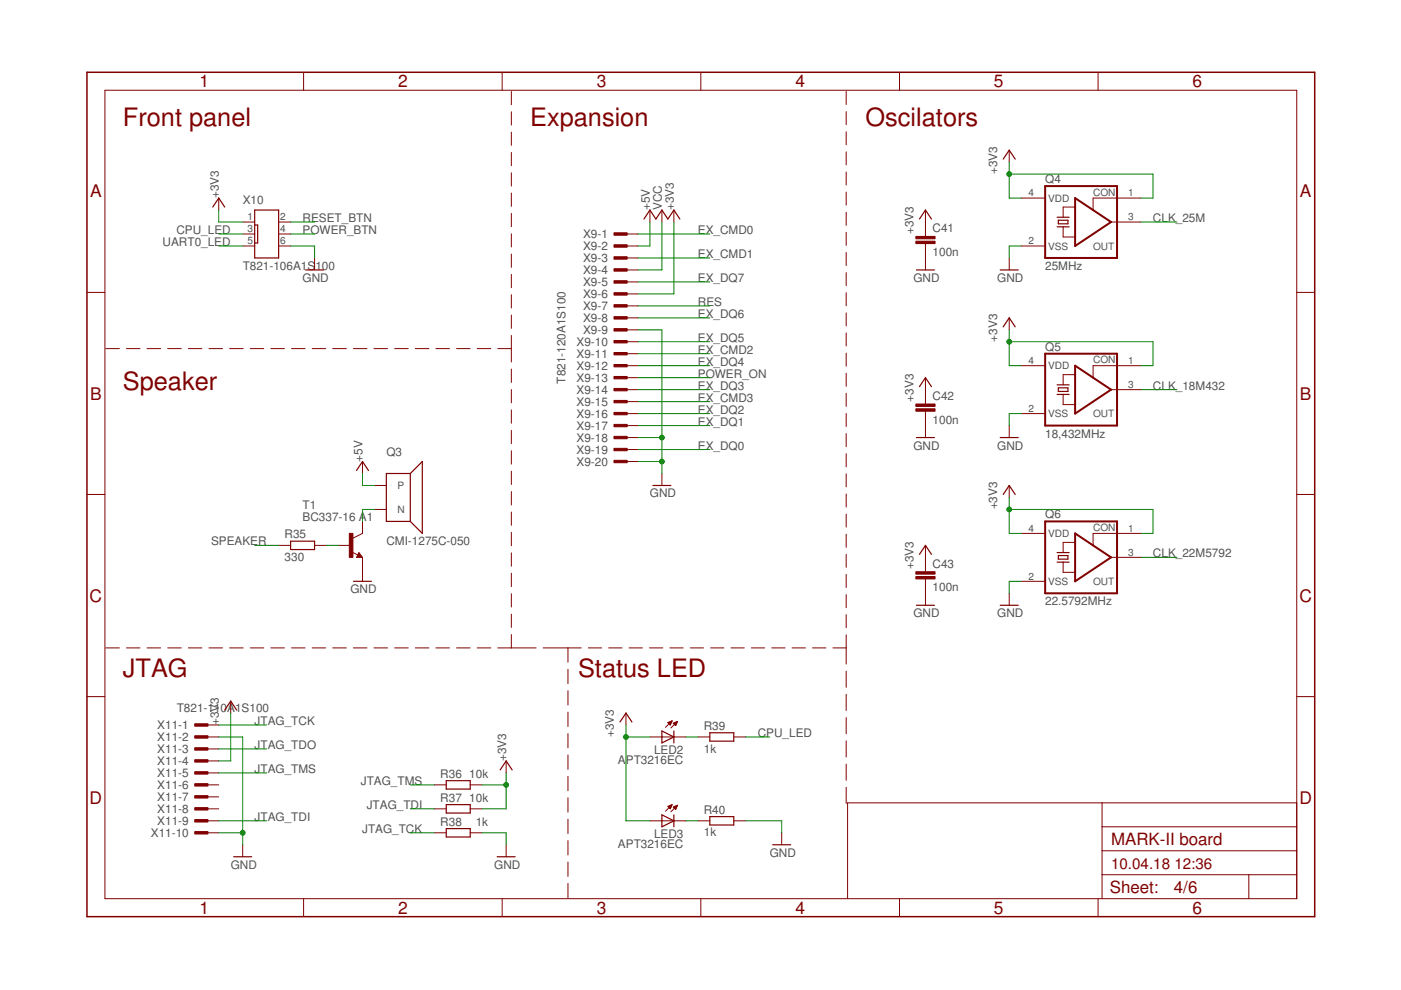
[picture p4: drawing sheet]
<svg xmlns="http://www.w3.org/2000/svg" width="297mm" height="210mm" viewBox="0 0 297 210" stroke-linecap="round" stroke-linejoin="round" font-family="sans-serif">
<g fill="none" stroke="#800000" stroke-width=".21">
<path d="M22.2 19.1h252.7v171.4h-252.7zM64.4 15.3v3.8M106.5 15.3v3.8M108.4 19.4v2.8M148.6 15.3v3.8M179.4 19.4v2.8M190.7 15.3v3.8M232.8 15.3v3.8M108.4 23.7v2.8M108.4 28v2.8M108.4 32.3v2.8M108.4 36.6v2.9"/>
<path d="M179.4 23.7v2.7M179.4 27.9v2.8M179.4 32.2v2.8M179.4 36.5v2.7M214 31.8v2.6M46.4 42v2.5M51.5 47.1h2.5M51.5 49.6h2.5M51.5 52.2h2.5M59.1 47.1h2.5M59.1 49.6h2.5M59.1 52.2h2.5"/>
<path d="M66.7 54.7v2.5M108.4 40.9v2.9M108.4 45.3v2.8M108.4 49.6v2.8M108.4 53.9v2.8M108.4 58.2v2.8M132.7 49.6h2.6M132.7 52.2h2.6M132.7 54.7h2.6M132.7 57.2h2.6M132.7 59.8h2.6M137.8 44.5v2.6"/>
<path d="M140.3 44.5v2.6M142.9 44.5v2.6M179.4 40.7v2.8M179.4 45v2.8M179.4 49.3v2.7M179.4 53.5v2.8M179.4 57.8v2.8M196.2 44.5v5.6M196.2 51.6v5.6M214 54.7v2.5M216.5 52.2h5.1M216.5 42h5.1"/>
<path d="M225.4 48.1v2.1h2.5M227.9 43.9h-2.5v2.2M235.6 47.1h6.3M241.9 42h-10.1v2.5M18.4 62h3.8M22.4 73.9h2.9M26.8 73.9h2.9M31.2 73.9h2.9M35.6 73.9h2.8M39.9 73.9h2.9M44.3 73.9h2.9M48.7 73.9h2.9"/>
<path d="M53.1 73.9h2.8M57.4 73.9h2.9M61.8 73.9h2.9M66.2 73.9h2.8M70.5 73.9h2.9M74.9 73.9h2.9M79.3 73.9h2.9M83.7 73.9h2.9M88.1 73.9h2.8M92.4 73.9h2.9M96.8 73.9h2.9M101.2 73.9h2.9"/>
<path d="M105.5 73.9h2.9M108.4 62.5v2.8M108.4 66.8v2.8M108.4 71.1v5.7M108.4 78.3v2.8M132.7 77.5h2.6M132.7 62.3h2.6M132.7 64.9h2.6M132.7 67.4h2.6M132.7 69.9h2.6M132.7 72.5h2.6M132.7 75h2.6"/>
<path d="M179.4 62.1v2.7M179.4 66.3v2.8M179.4 70.6v2.8M179.4 74.9v2.7M179.4 79.1v2.8M214 67.4v2.5M216.5 77.5h5.1M227.9 79.4h-2.5v2.2M241.9 77.5h-10.1v2.6M274.9 62h3.8M76.9 97.9v2.5M108.4 82.6v2.8"/>
<path d="M108.4 86.9v2.8M108.4 91.2v2.9M108.4 95.6v2.8M108.4 99.9v2.8M132.7 82.6h2.6M132.7 87.7h2.6M132.7 80.1h2.6M132.7 85.2h2.6M132.7 90.2h2.6M132.7 92.8h2.6M132.7 95.3h2.6M132.7 97.9h2.6"/>
<path d="M179.4 83.4v2.8M179.4 87.7v2.7M179.4 91.9v2.8M179.4 96.2v2.8M196.2 80.1v5.6M196.2 87.2v5.6M214 90.2v2.6M216.5 87.7h5.1M225.4 83.6v2.2h2.5M235.6 82.6h6.3M18.4 104.8h3.8M59.1 115.6h2.5"/>
<path d="M66.7 115.6h2.5M71.8 115.6h2.5M74.6 117.1l1.2 .6M76.1 117.2l.8 1h-1.3zM76.9 110.6v2.5l-2.1 1M76.9 118.2v5.1M79.4 102.9h2.5M79.4 108h2.5M108.4 104.2v2.9M108.4 108.6v2.8M108.4 112.9v2.8M108.4 117.2v2.9"/>
<path d="M140.3 100.4v2.5M179.4 100.5v2.7M179.4 104.7v2.8M179.4 109v2.8M179.4 113.3v2.7M179.4 117.5v2.8M196.2 115.6v5.6M214 102.9v2.6M216.5 113.1h5.1M225.4 119.2v2.1h2.5M227.9 115h-2.5v2.2M235.6 118.2h6.3"/>
<path d="M241.9 113.1h-10.1v2.5M274.9 104.8h3.8M22.4 137.4h2.9M26.8 137.4h2.9M31.2 137.4h2.9M35.6 137.4h2.8M39.9 137.4h2.9M44.3 137.4h2.9M48.7 137.4h2.9M53.1 137.4h2.8M57.4 137.4h2.9M61.8 137.4h2.9"/>
<path d="M66.2 137.4h2.8M70.5 137.4h2.9M74.9 137.4h2.9M79.3 137.4h2.9M83.7 137.4h2.9M88.1 137.4h2.8M92.4 137.4h2.9M96.8 137.4h2.9M101.2 137.4h2.9M105.5 137.4h8.2M108.4 121.5v2.9M108.4 125.9v2.8"/>
<path d="M108.4 130.2v2.8M108.4 134.5v2.9M115.2 137.4h8M120.4 137.4v3M124.7 137.4h2.9M129.1 137.4h2.8M133.4 137.4h2.8M137.7 137.4h2.8M142 137.4h2.8M146.3 137.4h2.9M150.7 137.4h2.8M155 137.4h2.8"/>
<path d="M159.3 137.4h2.8M163.6 137.4h2.9M167.9 137.4h2.9M172.3 137.4h2.8M176.6 137.4h2.8M179.4 121.8v2.8M179.4 126.1v2.7M179.4 130.3v2.8M179.4 134.6v6.2M196.2 122.7v5.6M214 125.8v2.5M216.5 123.3h5.1"/>
<path d="M18.4 147.7h3.8M43.8 156.3h2.6M43.8 153.7h2.6M43.8 158.8h2.6M48.9 148.7v2.5M120.4 141.9v3M120.4 146.5v3M120.4 151v3M120.4 155.5v3.1M132.7 151.2v2.5M137.8 156.3h7.6M141.6 153.2h.7"/>
<path d="M141.7 153.4h.6M141.9 153.5h.3M141.9 153.1h.5M142 153.6h.2M142.1 153.7h.1M142.2 153h.2M142.4 152.9h.1M142.5 152.8l-1.4 1.4M142.5 152.8l-.9 .4 .5 .5M142.5 152.8l-.4 .9M142.7 153.4h.8M142.7 153.3l.6 .5"/>
<path d="M142.9 153.5h.5M143 153.6h.4M143 153.2h.5M143.1 153.7h.2M143.2 153.8h.1M143.3 153.1h.3M143.6 153h.1M143.6 153l-1.4 1.3M143.6 153l-.9 .3M143.6 153l-.3 .8M148 156.3h2.5M155.6 156.3h2.5"/>
<path d="M179.4 142.3v3.4M179.4 147.2v3.4M179.4 152.1v3.5M179.4 157.1v3.4M274.9 147.7h3.8M43.8 166.4h2.6M43.8 171.5h2.6M43.8 176.6h2.6M43.8 174h2.6M43.8 161.3h2.6M43.8 163.9h2.6M43.8 169h2.6"/>
<path d="M51.5 179.1v2.6M92.1 166.4h2.5M92.1 171.5h2.5M92.1 176.6h2.5M99.7 166.4h2.5M99.7 171.5h2.5M99.7 176.6h2.5M107.3 161.3v2.6M107.3 179.1v2.6M120.4 160.1v3M120.4 164.6v3.1M120.4 169.1v3.1"/>
<path d="M120.4 173.7v3M120.4 178.2v3.1M137.8 174h7.6M141.6 171l.9-.4-.4 .9zM141.7 171.1h.6M141.7 171h.6M141.8 171.2h.4M141.9 171.3h.3M142 170.8h.4M142 171.4h.1M142.3 170.7h.2M142.5 170.6l-1.4 1.4"/>
<path d="M142.7 171.1l.9-.4-.3 .9zM142.8 171.2h.6M142.9 171.1h.6M142.9 171.3h.5M143.1 171.4h.2M143.1 171h.5M143.2 171.6h.1M143.4 170.8h.2M143.6 170.7l-1.4 1.4M148 174h2.5M155.6 174h2.5M165.7 176.6v2.5"/>
<path d="M179.4 162v3.4M179.4 166.9v3.4M233.7 170.2v20.3M233.7 175.3h41.2M274.9 170.2h-95.2v20.3M64.4 190.5v3.9M106.5 190.5v3.9M120.4 182.8v3M120.4 187.3v3.1M148.6 190.5v3.9M190.7 190.5v3.9M232.8 190.5v3.9"/>
<path d="M233.7 185.5h41.2M233.7 180.4h41.2M264.8 185.5v5"/>
</g>
<path d="M18.4 15.3h260.3v179.1h-260.3z" fill="none" stroke="#800000" stroke-width=".32"/>
<g fill="none" stroke="#800000" stroke-width=".25">
<path d="M212.7 33.7l1.3-1.9 1.2 1.9M45.1 43.9l1.3-1.9 1.2 1.9M54 44.5h5.1v10.2h-5.1zM54 47.7h.6v3.8h-.6M64.8 57.2h3.8M136.5 46.4l1.3-1.9 1.3 1.9 1.2-1.9 1.3 1.9 1.3-1.9 1.2 1.9M194.3 57.2h3.8M194.9 46.4l1.3-1.9 1.3 1.9M212.1 57.2h3.8M224.1 48.1h2.6M224.1 46.1h2.6M224.4 46.7h2v.8h-2z"/>
<path d="M212.7 69.3l1.3-1.9 1.2 1.9M75.6 99.8l1.3-1.9 1.2 1.9M194.3 92.8h3.8M194.9 82l1.3-1.9 1.3 1.9M212.1 92.8h3.8M224.1 83.6h2.6M224.1 81.6h2.6M224.4 82.2h2v.8h-2zM61.6 114.7h5.1v1.8h-5.1zM76.1 117.7l.1 .2h-.4l.3-.5 .5 .6h-.8M87 100.4v10.2M87 100.4h-5.1v10.2h5.1"/>
<path d="M87 100.4l2.5-2.5v15.2l-2.5-2.5M138.4 102.9h3.8M194.9 117.5l1.3-1.9 1.3 1.9M212.7 104.8l1.3-1.9 1.2 1.9M224.1 119.2h2.6M224.1 117.2h2.6M224.4 117.8h2v.8h-2zM75 123.3h3.7M194.3 128.3h3.8M212.1 128.3h3.8M47.6 150.6l1.3-1.9 1.3 1.9M131.4 153.1l1.3-1.9 1.3 1.9"/>
<path d="M140.3 155l2.6 1.3-2.6 1.2zM142.9 155v2.5M150.5 155.4h5.1v1.7h-5.1zM94.6 165.5h5.1v1.8h-5.1zM94.6 170.6h5.1v1.8h-5.1zM94.6 175.7h5.1v1.8h-5.1zM106 163.2l1.3-1.9 1.3 1.9M140.3 172.8l2.6 1.2-2.6 1.3zM142.9 172.8v2.5M150.5 173.1h5.1v1.8h-5.1zM163.8 179.1h3.8M49.6 181.7h3.8"/>
<path d="M105.4 181.7h3.8"/>
</g>
<path d="M221.6 39.5h15.2v15.2h-15.2zM227.9 42l7.7 5.1-7.7 5.1zM221.6 75h15.2v15.2h-15.2zM227.9 77.5l7.7 5.1-7.7 5.1zM221.6 110.6h15.2v15.2h-15.2zM227.9 113.1l7.7 5.1-7.7 5.1z" fill="none" stroke="#800000" stroke-width=".42"/>
<g fill="#800000" stroke="#800000" stroke-width=".21">
<path d="M74.1 113.1h.7v5.1h-.7z"/>
<path d="M194.2 86.7h4v.5h-4z"/>
<path d="M194.2 85.7h4v.5h-4z"/>
<path d="M194.2 51.1h4v.5h-4z"/>
<path d="M194.2 50.1h4v.5h-4z"/>
<path d="M194.2 122.2h4v.5h-4z"/>
<path d="M194.2 121.2h4v.5h-4z"/>
<path d="M130.2 49.4h2.8v.5h-2.8z"/>
<path d="M130.2 51.9h2.8v.5h-2.8z"/>
<path d="M130.2 54.4h2.8v.5h-2.8z"/>
<path d="M130.2 57h2.8v.5h-2.8z"/>
<path d="M130.2 59.5h2.8v.5h-2.8z"/>
<path d="M130.2 62.1h2.8v.5h-2.8z"/>
<path d="M130.2 64.6h2.8v.5h-2.8z"/>
<path d="M130.2 67.1h2.8v.5h-2.8z"/>
<path d="M130.2 69.7h2.8v.5h-2.8z"/>
<path d="M130.2 72.2h2.8v.5h-2.8z"/>
<path d="M130.2 74.7h2.8v.5h-2.8z"/>
<path d="M130.2 77.3h2.8v.5h-2.8z"/>
<path d="M130.2 79.8h2.8v.5h-2.8z"/>
<path d="M130.2 82.4h2.8v.5h-2.8z"/>
<path d="M130.2 84.9h2.8v.5h-2.8z"/>
<path d="M130.2 87.4h2.8v.5h-2.8z"/>
<path d="M130.2 90h2.8v.5h-2.8z"/>
<path d="M130.2 92.5h2.8v.5h-2.8z"/>
<path d="M130.2 95.1h2.8v.5h-2.8z"/>
<path d="M130.2 97.6h2.8v.5h-2.8z"/>
<path d="M41.3 153.5h2.8v.5h-2.8z"/>
<path d="M41.3 156h2.8v.5h-2.8z"/>
<path d="M41.3 158.5h2.8v.5h-2.8z"/>
<path d="M41.3 161.1h2.8v.5h-2.8z"/>
<path d="M41.3 163.6h2.8v.5h-2.8z"/>
<path d="M41.3 166.2h2.8v.5h-2.8z"/>
<path d="M41.3 168.7h2.8v.5h-2.8z"/>
<path d="M41.3 171.2h2.8v.5h-2.8z"/>
<path d="M41.3 173.8h2.8v.5h-2.8z"/>
<path d="M41.3 176.3h2.8v.5h-2.8z"/>
</g>
<g fill="none" stroke="#008000" stroke-width=".21">
<path d="M214 34.4v7.6h2.5M214 36.9h30.5v5.1h-2.6M46.4 52.2h5.1M46.4 44.5v2.6h5.1M46.4 49.6h5.1M61.6 52.2h5.1v2.5M61.6 47.1h5.1M61.6 49.6h5.1M135.3 59.8h15.2M135.3 49.6h15.2M135.3 54.7h15.2M137.8 47.1v5.1h-2.5"/>
<path d="M140.3 47.1v10.1h-5M142.9 47.1v15.2h-7.6M216.5 52.2h-2.5v2.5M241.9 47.1h7.6M135.3 69.9h5v30.5M135.3 77.5h15.2M135.3 72.5h15.2M135.3 67.4h15.2M135.3 75h15.2M135.3 64.9h15.2M214 69.9v7.6h2.5M214 72.5h30.5v5h-2.6"/>
<path d="M135.3 87.7h15.2M135.3 97.9h5M135.3 92.8h5M135.3 82.6h15.2M135.3 95.3h15.2M135.3 90.2h15.2M135.3 85.2h15.2M135.3 80.1h15.2M216.5 87.7h-2.5v2.5M241.9 82.6h7.6M54 115.6h5.1M69.2 115.6h2.6"/>
<path d="M76.9 100.4v2.5h2.5M79.4 108h-2.5v2.6M214 105.5v7.6h2.5M214 108h30.5v5.1h-2.6M241.9 118.2h7.6M216.5 123.3h-2.5v2.5M46.4 156.3h5.1v22.8M46.4 153.7h10.1M46.4 158.8h10.1M48.9 151.2v10.1h-2.5M132.7 156.3h5.1M132.7 153.7v20.3h5.1"/>
<path d="M145.4 156.3h2.6M158.1 156.3h5.1M46.4 176.6h5.1M46.4 174h10.1M46.4 163.9h10.1M87 176.6h5.1M87 171.5h5.1M87 166.4h5.1M102.2 176.6h5.1v2.5M102.2 166.4h5.1M107.3 163.9v7.6h-5.1M145.4 174h2.6"/>
<path d="M158.1 174h7.6v2.6"/>
</g>
<g fill="#008000" stroke="#008000" stroke-width=".21">
<circle cx="140.3" cy="97.9" r=".51"/>
<circle cx="140.3" cy="92.8" r=".51"/>
<circle cx="51.5" cy="176.6" r=".51"/>
<circle cx="214" cy="72.5" r=".51"/>
<circle cx="214" cy="36.9" r=".51"/>
<circle cx="107.3" cy="166.4" r=".51"/>
<circle cx="132.7" cy="156.3" r=".51"/>
<circle cx="214" cy="108" r=".51"/>
</g>
<g font-size="5.4" fill="#800000">
<text x="26.1" y="26.8">Front panel</text>
<text x="112.4" y="26.8">Expansion</text>
<text x="183.5" y="26.8">Oscilators</text>
<text x="26.1" y="82.6">Speaker</text>
<text x="26.1" y="143.6">JTAG</text>
<text x="122.6" y="143.6">Status LED</text>
</g>
<g font-size="3.7" fill="#800000">
<text x="42.3" y="18.5">1</text>
<text x="84.4" y="18.5">2</text>
<text x="126.5" y="18.5">3</text>
<text x="168.6" y="18.5">4</text>
<text x="210.7" y="18.5">5</text>
<text x="252.9" y="18.5">6</text>
<text x="19.1" y="41.9">A</text>
<text x="275.6" y="41.9">A</text>
<text x="19.1" y="84.7">B</text>
<text x="275.6" y="84.7">B</text>
<text x="19" y="127.6">C</text>
<text x="275.5" y="127.6">C</text>
<text x="19" y="170.4">D</text>
<text x="275.5" y="170.4">D</text>
<text x="42.3" y="193.7">1</text>
<text x="84.4" y="193.7">2</text>
<text x="126.5" y="193.7">3</text>
<text x="168.6" y="193.7">4</text>
<text x="210.7" y="193.7">5</text>
<text x="252.9" y="193.7">6</text>
</g>
<g font-size="3.6" fill="#800000">
<text x="235.6" y="179.1">MARK-II board</text>
<text x="235.3" y="189.4">Sheet:</text>
<text x="248.9" y="189.3">4/6</text>
</g>
<g font-size="3.2" fill="#800000">
<text x="235.6" y="184.2">10.04.18</text>
<text x="249" y="184.2">12:36</text>
</g>
<g font-size="2.5" fill="#505050">
<text x="46.4" y="42" transform="rotate(-90 46.4 42)">+3V3</text>
<text x="211.4" y="36.9" transform="rotate(-90 211.4 36.9)">+3V3</text>
<text x="221.6" y="38.8">Q4</text>
<text x="51.5" y="43.3">X10</text>
<text x="64.1" y="47.1">RESET_BTN</text>
<text x="137.8" y="44.5" transform="rotate(-90 137.8 44.5)">+5V</text>
<text x="140.3" y="44.5" transform="rotate(-90 140.3 44.5)">VCC</text>
<text x="142.9" y="44.5" transform="rotate(-90 142.9 44.5)">+3V3</text>
<text x="244.5" y="47.1">CLK_25M</text>
<text x="34.5" y="52.1">UART0_LED</text>
<text x="37.4" y="49.6">CPU_LED</text>
<text x="64.1" y="49.6">POWER_BTN</text>
<text x="123.6" y="50.5">X9-1</text>
<text x="123.6" y="53">X9-2</text>
<text x="148" y="49.6">EX_CMD0</text>
<text x="193.7" y="49.6" transform="rotate(-90 193.7 49.6)">+3V3</text>
<text x="197.7" y="49.2">C41</text>
<text x="51.5" y="57.2">T821-106A1S</text>
<text x="64.1" y="59.8">GND</text>
<text x="66.9" y="57.2">100</text>
<text x="123.6" y="55.6">X9-3</text>
<text x="123.6" y="58.1">X9-4</text>
<text x="148" y="59.8">EX_DQ7</text>
<text x="148" y="54.7">EX_CMD1</text>
<text x="193.7" y="59.8">GND</text>
<text x="197.7" y="54.3">100n</text>
<text x="211.4" y="59.8">GND</text>
<text x="221.6" y="57.2">25MHz</text>
<text x="123.6" y="60.7">X9-5</text>
<text x="123.6" y="63.2">X9-6</text>
<text x="123.6" y="65.7">X9-7</text>
<text x="148" y="64.8">RES</text>
<text x="123.6" y="68.3">X9-8</text>
<text x="123.6" y="70.8">X9-9</text>
<text x="148" y="67.4">EX_DQ6</text>
<text x="122.2" y="73.4">X9-10</text>
<text x="122.2" y="75.9">X9-11</text>
<text x="148" y="77.5">EX_DQ4</text>
<text x="148" y="72.5">EX_DQ5</text>
<text x="148" y="75">EX_CMD2</text>
<text x="211.4" y="72.5" transform="rotate(-90 211.4 72.5)">+3V3</text>
<text x="221.6" y="74.4">Q5</text>
<text x="119.9" y="81.4" transform="rotate(-90 119.9 81.4)">T821-120A1S100</text>
<text x="122.2" y="78.4">X9-12</text>
<text x="122.2" y="81">X9-13</text>
<text x="122.2" y="83.5">X9-14</text>
<text x="148" y="82.6">EX_DQ3</text>
<text x="148" y="80.1">POWER_ON</text>
<text x="244.5" y="82.6">CLK_18M432</text>
<text x="122.2" y="86">X9-15</text>
<text x="122.2" y="88.6">X9-16</text>
<text x="148" y="87.7">EX_DQ2</text>
<text x="148" y="85.2">EX_CMD3</text>
<text x="193.7" y="85.2" transform="rotate(-90 193.7 85.2)">+3V3</text>
<text x="197.7" y="89.9">100n</text>
<text x="197.7" y="84.8">C42</text>
<text x="122.2" y="91.1">X9-17</text>
<text x="122.2" y="93.7">X9-18</text>
<text x="148" y="95.3">EX_DQ0</text>
<text x="148" y="90.2">EX_DQ1</text>
<text x="193.7" y="95.3">GND</text>
<text x="211.4" y="95.3">GND</text>
<text x="221.6" y="92.8">18,432MHz</text>
<text x="76.8" y="97.9" transform="rotate(-90 76.8 97.9)">+5V</text>
<text x="81.9" y="96.6">Q3</text>
<text x="122.2" y="96.2">X9-19</text>
<text x="122.2" y="98.7">X9-20</text>
<text x="137.8" y="105.5">GND</text>
<text x="64.1" y="110.6">BC337-16 A1</text>
<text x="64.1" y="108">T1</text>
<text x="211.4" y="108" transform="rotate(-90 211.4 108)">+3V3</text>
<text x="221.6" y="109.9">Q6</text>
<text x="44.7" y="115.6">SPEAKER</text>
<text x="60.3" y="118.9">330</text>
<text x="60.3" y="114.1">R35</text>
<text x="81.9" y="115.6">CMI-1275C-050</text>
<text x="244.5" y="118.2">CLK_22M5792</text>
<text x="74.3" y="125.8">GND</text>
<text x="193.7" y="120.7" transform="rotate(-90 193.7 120.7)">+3V3</text>
<text x="197.7" y="125.4">100n</text>
<text x="197.7" y="120.3">C43</text>
<text x="193.7" y="130.9">GND</text>
<text x="211.4" y="130.9">GND</text>
<text x="221.6" y="128.3">22.5792MHz</text>
<text x="33.4" y="154.6">X11-1</text>
<text x="37.5" y="151.1">T821-110A1S100</text>
<text x="46.4" y="153.7" transform="rotate(-90 46.4 153.7)">+3V3</text>
<text x="54" y="153.7">JTAG_TCK</text>
<text x="149.2" y="154.8">R39</text>
<text x="33.4" y="157.2">X11-2</text>
<text x="33.4" y="159.7">X11-3</text>
<text x="54" y="158.8">JTAG_TDO</text>
<text x="107.3" y="161.3" transform="rotate(-90 107.3 161.3)">+3V3</text>
<text x="130.2" y="156.3" transform="rotate(-90 130.2 156.3)">+3V3</text>
<text x="131" y="162">APT3216EC</text>
<text x="138.7" y="159.8">LED2</text>
<text x="149.2" y="159.6">1k</text>
<text x="160.7" y="156.3">CPU_LED</text>
<text x="33.4" y="162.2">X11-4</text>
<text x="33.4" y="164.8">X11-5</text>
<text x="33.4" y="167.3">X11-6</text>
<text x="54" y="163.9">JTAG_TMS</text>
<text x="76.5" y="166.4">JTAG_TMS</text>
<text x="93.4" y="164.9">R36</text>
<text x="99.5" y="164.9">10k</text>
<text x="33.4" y="169.8">X11-7</text>
<text x="33.4" y="172.4">X11-8</text>
<text x="77.8" y="171.5">JTAG_TDI</text>
<text x="93.4" y="170">R37</text>
<text x="99.5" y="170">10k</text>
<text x="149.2" y="172.5">R40</text>
<text x="32" y="177.5">X11-10</text>
<text x="33.4" y="174.9">X11-9</text>
<text x="54" y="174">JTAG_TDI</text>
<text x="76.8" y="176.6">JTAG_TCK</text>
<text x="93.4" y="175.1">R38</text>
<text x="100.9" y="175.1">1k</text>
<text x="131" y="179.8">APT3216EC</text>
<text x="138.7" y="177.6">LED3</text>
<text x="149.2" y="177.3">1k</text>
<text x="48.9" y="184.2">GND</text>
<text x="104.8" y="184.2">GND</text>
<text x="163.2" y="181.7">GND</text>
</g>
<g font-size="2.1" fill="#505050">
<text x="218.1" y="41.6">4</text>
<text x="231.8" y="41.5">CON</text>
<text x="239.2" y="41.6">1</text>
<text x="52.4" y="46.7">1</text>
<text x="59.4" y="46.7">2</text>
<text x="222.2" y="42.8">VDD</text>
<text x="239.2" y="46.7">3</text>
<text x="52.4" y="49.3">3</text>
<text x="52.4" y="51.8">5</text>
<text x="59.4" y="49.3">4</text>
<text x="59.4" y="51.8">6</text>
<text x="218.1" y="51.8">2</text>
<text x="222.2" y="52.9">VSS</text>
<text x="231.8" y="52.9">OUT</text>
<text x="218.1" y="77.2">4</text>
<text x="231.8" y="77">CON</text>
<text x="239.2" y="77.2">1</text>
<text x="222.2" y="78.3">VDD</text>
<text x="239.2" y="82.3">3</text>
<text x="218.1" y="87.3">2</text>
<text x="222.2" y="88.5">VSS</text>
<text x="231.8" y="88.5">OUT</text>
<text x="84.3" y="103.7">P</text>
<text x="84.3" y="108.8">N</text>
<text x="218.1" y="112.7">4</text>
<text x="222.2" y="113.9">VDD</text>
<text x="231.8" y="112.6">CON</text>
<text x="239.2" y="112.7">1</text>
<text x="239.2" y="117.8">3</text>
<text x="218.1" y="122.9">2</text>
<text x="222.2" y="124">VSS</text>
<text x="231.8" y="124">OUT</text>
</g>
</svg>
